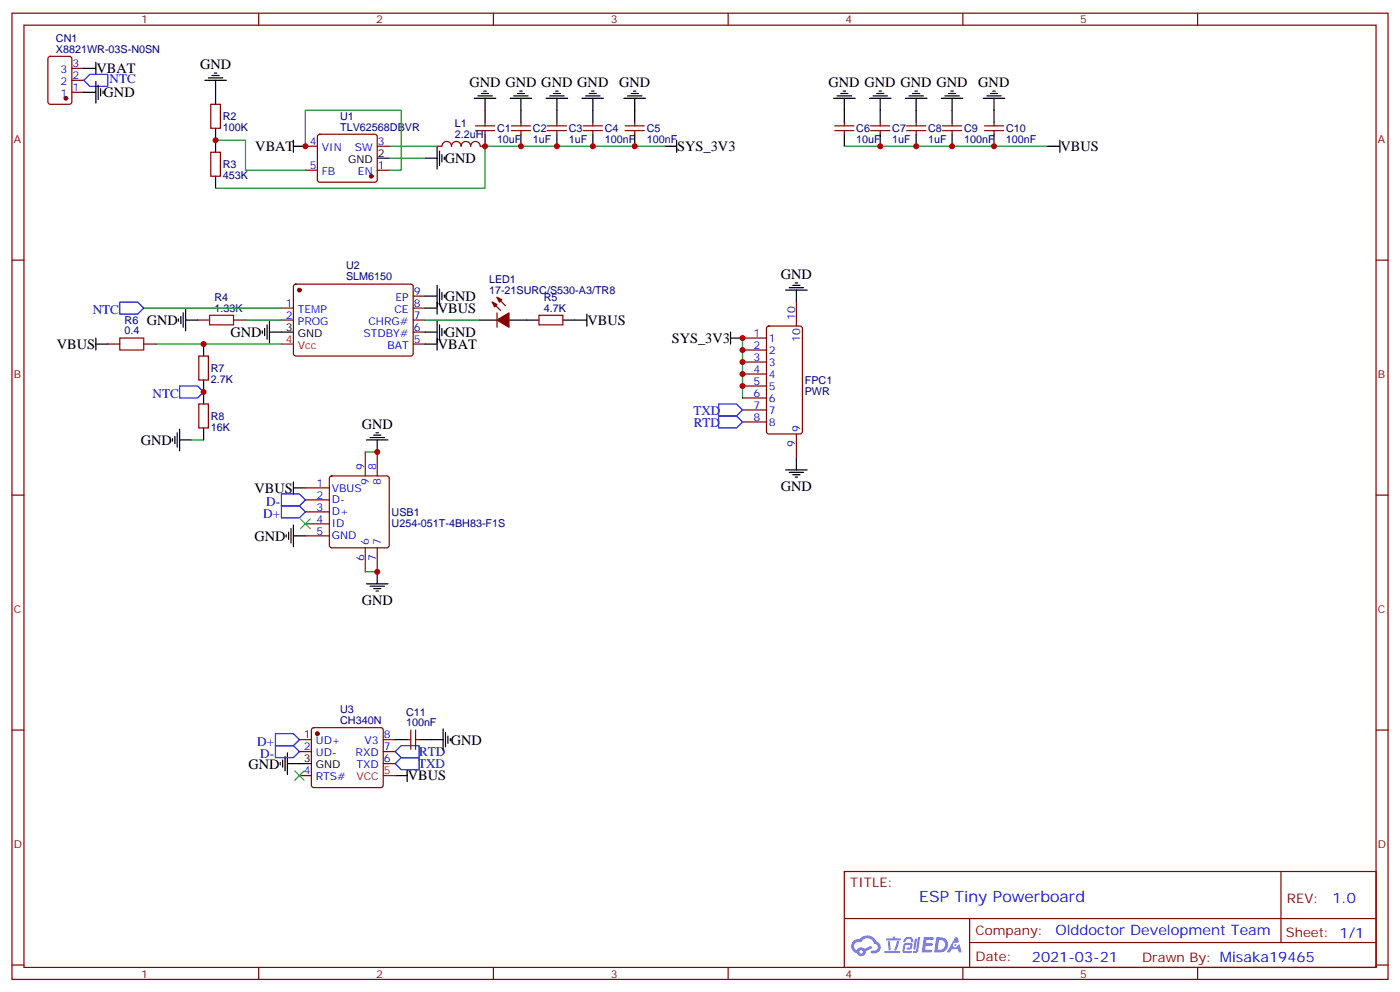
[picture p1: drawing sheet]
<svg xmlns="http://www.w3.org/2000/svg" width="412mm" height="292mm" viewBox="0 0 412 292" stroke-linecap="round" stroke-linejoin="round" font-family="sans-serif">
<g fill="none" stroke="#870000" stroke-width=".35">
<path d="M3.5 3.9h405.4v284.3h-405.4zM7.1 7.4h398.2v277.3h-398.2zM76.2 3.9v3.5M145.3 3.9v3.5M214.5 3.9v3.5M283.6 3.9v3.5M352.8 3.9v3.5M3.5 76.6h3.6M405.3 76.6h3.6M3.5 145.7h3.6M405.3 145.7h3.6M3.5 214.8h3.6"/>
<path d="M405.3 214.8h3.6M248.7 256.5h156.6v28.2h-156.6zM377.3 256.5v20.9M248.7 270.3h156.5M285.6 277.4h119.6M285.6 270.3v14.1M3.5 284h3.6M76.2 284.7v3.5M145.3 284.7v3.5M214.5 284.7v3.5M283.6 284.7v3.5M352.8 284.7v3.5"/>
<path d="M405.3 284h3.6"/>
</g>
<g fill="#5487ff">
<path d="M272.1 275.8h2.6l.3 .2-.1 .6h-2l-.1 .9h1.6l.4 .4-.4 .4h-1.7l-.2 1.2 1.8 .1 .3 .3-.2 .3-2.9 .1z"/>
<path d="M281.4 275.9h.7l.4 1.3-.7 .3a.74 .74 0 0 0-1.1 .3 .74 .74 0 0 0 .5 1 .74 .74 0 0 0 .9-.6l.5-.3 .7 2.3h-.9l-.2-.9h-1.9l-.5 .9h-.9z"/>
<path d="M269.5 276.2h.6l-.4 3a.31 .31 0 0 1-.3 .2 .31 .31 0 0 1-.3-.3z"/>
<path d="M270.4 275.8h.6l-.5 3.9a.89 .89 0 0 1-.7 .7 .89 .89 0 0 1-.9-.3l1-.4z"/>
<path d="M266.8 275.9l.6-.2 1.2 .2 .5 1.2-.6 .2-.4-1-1 .2a.95 .95 0 0 1-1 .8l-.1-.2z"/>
<path d="M266.4 277.6l1.8-.2a1.04 1.04 0 0 1 .6 1.1 1.04 1.04 0 0 1-.8 .9h-.7a.29 .29 0 0 1-.3-.3 .29 .29 0 0 1 .3-.2l.7-.1 .2-.8-1.4 .1-.4 1.7 1.9 .1a.29 .29 0 0 1 .3 .3 .29 .29 0 0 1-.3 .3l-2-.1-.4-.2 .2-2.1z"/>
<path d="M260.5 279.9h4.4a.3 .3 0 0 1 .3 .3 .3 .3 0 0 1-.3 .3h-4.3z"/>
<path d="M264.3 276.9h.6l-.5 1.7a1.02 1.02 0 0 1-.7 1.2l-.2-.3z"/>
<path d="M261.5 277h.6l.3 2.4-.3 .3-.3-.2z"/>
<path d="M261.1 276.2h1.9l.2-.6h.5l-.1 .6h1.5a.29 .29 0 0 1 .3 .3 .29 .29 0 0 1-.3 .2h-3.9z"/>
<path d="M275.8 275.8l-.6 4.5h1.4a2.27 2.27 0 0 0 2.7-2.3 2.27 2.27 0 0 0-2.7-2.2zM276.6 276.6a1.5 1.5 0 0 1 1.8 1.5 1.5 1.5 0 0 1-1.9 1.4h-.3z"/>
<path d="M251.4 277a2.09 2.09 0 0 0 1 3.5 1.37 1.37 0 0 0 1.5 .9 1.37 1.37 0 0 0 1.1-1.4l2-1-.5-.7-1.8 .9a1.4 1.4 0 0 0-2.3 .5 1.32 1.32 0 0 1-.6-1.9 1.32 1.32 0 0 1 1.9-.5 2.02 2.02 0 0 1 2-1.2 2.02 2.02 0 0 1 1.8 1.6 1.09 1.09 0 0 1 1.1 1.4 1.09 1.09 0 0 1-1.6 .7 .41 .41 0 0 0-.5 .3 .41 .41 0 0 0 .4 .5 1.89 1.89 0 0 0 2.4-1.2 1.89 1.89 0 0 0-1.2-2.4 2.98 2.98 0 0 0-5-.7l-1 .2zM253.2 280.1a.52 .52 0 0 1 1 0 .52 .52 0 0 1-1 0z"/>
<circle cx="281.4" cy="278.1" r=".28"/>
</g>
<g fill="none" stroke="#008700" stroke-width=".35">
<path d="M63.5 41.3h8.8v8.8h17.7M90 43v-10.5h28.2v17.6h-3.5M114.7 43h14.1M114.7 46.6h10.5M195.8 43h-52.9v12.4h-79.4M248.7 43h60M42.3 90.7h40.6M72.3 94.2h10.6M125.2 94.2h15.9M218.7 99.5v17.6M45.9 101.2h37M56.4 129.5h3.6"/>
<path d="M107.6 133h3.5M107.6 168.3h3.5"/>
</g>
<g fill="none" stroke="#000" stroke-width=".35">
<path d="M28.2 18.3v3.6M24.7 20.1h3.5M24.7 27.2h3.5M28.2 24v6.3M28.9 25v4.3M29.6 26.1v2.1M30.3 26.8v.7M60.3 23.6h6.4M61.4 22.9h4.2M62.4 22.2h2.2M63.1 21.5h.8M63.5 23.6v7.1"/>
<path d="M63.5 37.7v7.1M139.7 28.9h6.3M140.8 28.2h4.2M141.8 27.5h2.1M142.5 26.8h.7M142.9 28.9v7.1M142.9 39.5v3.5M150.3 28.9h6.3M151.3 28.2h4.3M152.4 27.5h2.1M153.1 26.8h.7M153.5 28.9v7.1"/>
<path d="M153.5 39.5v3.5M160.9 28.9h6.3M161.9 28.2h4.3M163 27.5h2.1M163.7 26.8h.7M164 28.9v7.1M164 39.5v3.5M171.4 28.9h6.4M172.5 28.2h4.2M173.6 27.5h2.1M174.3 26.8h.7M174.6 28.9v7.1"/>
<path d="M174.6 39.5v3.5M183.8 28.9h6.3M184.9 28.2h4.2M185.9 27.5h2.1M186.6 26.8h.7M187 28.9v7.1M187 39.5v3.5M245.5 28.9h6.4M246.6 28.2h4.2M247.6 27.5h2.2M248.4 26.8h.7M248.7 28.9v7.1"/>
<path d="M248.7 39.5v3.5M256.1 28.9h6.4M257.2 28.2h4.2M258.2 27.5h2.1M258.9 26.8h.7M259.3 28.9v7.1M259.3 39.5v3.5M266.7 28.9h6.3M267.8 28.2h4.2M268.8 27.5h2.1M269.5 26.8h.7M269.9 28.9v7.1"/>
<path d="M269.9 39.5v3.5M277.3 28.9h6.3M278.3 28.2h4.3M279.4 27.5h2.1M280.1 26.8h.7M280.5 28.9v7.1M280.5 39.5v3.5M289.6 28.9h6.4M290.7 28.2h4.2M291.7 27.5h2.2M292.5 26.8h.7M292.8 28.9v7.1"/>
<path d="M292.8 39.5v3.5M63.5 51.9v3.5M86.4 43h3.6M86.4 41.3v3.5M111.1 46.6h3.6M125.2 46.6h3.6M128.8 43.4v6.3M129.5 44.4v4.3M130.2 45.5v2.1M130.9 46.2v.7M195.8 43h3.5M199.3 41.3v3.5"/>
<path d="M308.7 43h3.5M312.2 41.3v3.5M28.2 99.5v3.5M52.6 93.8v.7M53.3 93.1v2.1M54 92.1v4.2M54.7 94.2h3.5M54.7 91v6.4M77.3 97.4v.7M78 96.7v2.1M78.7 95.6v4.2M79.4 97.7h7"/>
<path d="M79.4 94.5v6.4M125.2 97.7h3.6M125.2 87.1h3.6M125.2 90.7h3.6M128.8 84v8.4M128.8 94.5v8.5M129.5 85v4.3M129.5 95.6v4.2M130.2 86.1v2.1M130.2 96.7v2.1M130.9 86.8v.7M130.9 97.4v.7"/>
<path d="M141.1 94.2h5.3M149.9 94.2h8.8M165.8 94.2h7.1M172.9 92.4v3.6M215.2 99.5h3.5M215.2 97.7v3.5M231.4 85.4h6.4M232.5 84.7h4.2M233.5 84h2.2M234.2 83.3h.7M234.6 85.4v3.5M28.2 101.2h3.5"/>
<path d="M60 101.2v3.6M60 111.8v7.1M125.2 101.2h3.6M50.8 129.1v.7M51.5 128.4v2.1M52.2 127.4v4.2M52.9 129.5h3.5M52.9 126.3v6.3M60 125.9v3.6M107.9 129.5h6.4M109 128.8h4.2M110.1 128.1h2.1"/>
<path d="M110.8 127.4h.7M111.1 129.5v3.5M231.4 138.3h6.4M232.5 139h4.2M233.5 139.7h2.2M234.6 134.8v3.5M84.3 157.3v.7M85 156.6v2.2M85.7 155.6v4.2M86.4 141.8v3.5M86.4 154.5v6.4M86.4 157.7h3.6"/>
<path d="M86.4 143.6h3.6M234.2 140.4h.7M107.9 171.8h6.4M109 172.5h4.2M110.1 173.2h2.1M110.8 173.9h.7M111.1 168.3v3.5M116.4 217.7h3.5M123.5 217.7h7M130.5 214.5v6.3M131.2 215.5v4.3M131.9 216.6v2.1"/>
<path d="M132.6 217.3v.7M82.5 224.4v.7M83.3 223.7v2.1M84 222.6v4.2M84.7 224.7h7M84.7 221.5v6.4M116.4 228.2h3.5M119.9 226.5v3.5"/>
</g>
<g fill="none" stroke="#870000" stroke-width=".35">
<path d="M14.3 16.8l.5-.2h5.7l.6 .4 .1 13-.5 .6-5.9 .1-.6-.5-.1-12.9zM21.2 27.2h3.5M21.2 23.6h3.5M21.2 20.1h3.5M62.1 30.7h2.8v7h-2.8zM93.7 39.7l.5-.2h16.2l.5 .2 .2 .5v12.7l-.2 .5-.5 .2h-16.2l-.5-.2-.2-.5v-12.7zM140.1 38.5h5.6M140.1 37h5.6M142.9 36v1M142.9 38.5v1M150.6 38.5h5.7M150.6 37h5.7"/>
<path d="M153.5 36v1M153.5 38.5v1M161.2 38.5h5.7M161.2 37h5.7M164 36v1M164 38.5v1M171.8 38.5h5.6M171.8 37h5.6M174.6 36v1M174.6 38.5v1M184.1 38.5h5.7M184.1 37h5.7"/>
<path d="M187 36v1M187 38.5v1M245.9 38.5h5.6M245.9 37h5.6M248.7 36v1M248.7 38.5v1M256.5 38.5h5.6M256.5 37h5.6M259.3 36v1M259.3 38.5v1M267.1 38.5h5.6M267.1 37h5.6"/>
<path d="M269.9 36v1M269.9 38.5v1M277.6 38.5h5.7M277.6 37h5.7M280.5 36v1M280.5 38.5v1M290 38.5h5.6M290 37h5.6M292.8 36v1M292.8 38.5v1M62.1 44.8h2.8v7.1h-2.8zM90 50.1h3.5"/>
<path d="M90 43h3.5M111.1 50.1h3.6M111.1 43h3.6M128.8 43h1.4a1.41 1.41 0 0 1 1.4-1.4 1.41 1.41 0 0 1 1.4 1.4M133 43a1.41 1.41 0 0 1 1.4-1.4 1.41 1.41 0 0 1 1.4 1.4M135.8 43a1.41 1.41 0 0 1 1.4-1.4 1.41 1.41 0 0 1 1.4 1.4M138.6 43a1.41 1.41 0 0 1 1.5-1.4 1.41 1.41 0 0 1 1.4 1.4M141.5 43h1.4M58.2 94.2h3.5M68.8 94.2h3.5M82.9 90.7h3.5M82.9 94.2h3.5"/>
<path d="M86.7 83.8l.4-.2 34.2 .1 .4 .6-.1 20-.6 .5-34.1-.1-.5-.6v-19.8zM121.7 90.7h3.5M121.7 94.2h3.5M121.7 97.7h3.5M121.7 87.1h3.5M145 88.9l2.5 2.5M146.4 87.5l2.5 2.5M146.4 92.1v4.2M158.7 92.8h7.1v2.8h-7.1zM218.7 99.5h7.1M226 96.2l.5-.2h9.2l.6 .4 .1 30.6-.5 .7h-9.4l-.7-.5v-30.5zM234.6 88.9v7.1"/>
<path d="M31.7 101.2h3.6M42.3 101.2h3.6M58.6 104.8h2.8v7h-2.8zM58.6 118.9h2.8v7h-2.8zM121.7 101.2h3.5M218.7 103h7.1M218.7 106.5h7.1M218.7 110.1h7.1M218.7 113.6h7.1M218.7 117.1h7.1M107.6 133v7.1M111.1 133v7.1"/>
<path d="M218.7 120.6h7.1M218.7 124.2h7.1M234.6 127.7v7.1M90 157.7h7M90 154.2h7M90 150.6h7M90 147.1h7M90 143.6h7M97.2 140.3l.5-.2h16.2l.5 .2 .3 .5v19.7l-.3 .5-.5 .2h-16.2l-.5-.2-.2-.5v-19.7zM107.6 161.2v7.1M111.1 161.2v7.1M88.2 217.7h3.5"/>
<path d="M92 214.3l.4-.2h19.8l.5 .2 .2 .5v16.3l-.2 .5-.5 .2h-19.8l-.5-.3-.2-.4v-16.3zM112.9 217.7h3.5M119.9 217.7h1.1M121 214.8v5.7M122.4 217.7h1.1M122.4 214.8v5.7M88.2 221.2h3.5M88.2 228.2h3.5M112.9 221.2h3.5M112.9 224.7h3.5"/>
</g>
<g fill="#870000" stroke="#870000" stroke-width=".35">
<path d="M146.4 94.2l3.5-2.1v4.2z"/>
<path d="M145 88.9l1.4 .7-.7 .7z"/>
<path d="M146.4 87.5l1.4 .7-.7 .7z"/>
<circle cx="19.4" cy="28.9" r=".53"/>
<circle cx="88.2" cy="85.4" r=".53"/>
<circle cx="93.5" cy="215.9" r=".53"/>
<circle cx="109.4" cy="51.9" r=".53"/>
</g>
<path d="M26.5 21.9h5.2v3.5h-5.2l-1.8-1.8zM35.3 88.9h5.3l1.7 1.8-1.7 1.7h-5.3zM52.9 113.6h5.3l1.8 1.8-1.8 1.7h-5.3zM211.7 118.9h5.3l1.7 1.7-1.7 1.8h-5.3zM211.7 122.4h5.3l1.7 1.8-1.7 1.7h-5.3zM82.9 148.9h5.3l1.8 1.7-1.8 1.8h-5.3zM82.9 145.3h5.3l1.8 1.8-1.8 1.8h-5.3zM81.1 219.4h5.3l1.8 1.8-1.8 1.8h-5.3zM81.1 215.9h5.3l1.8 1.8-1.8 1.7h-5.3zM118.2 219.4h5.3v3.6h-5.3l-1.8-1.8zM116.4 224.7l1.8-1.7h5.3v3.5h-5.3z" fill="none" stroke="#00f" stroke-width=".35"/>
<path d="M82.9 101.2h3.5M112.9 228.2h3.5" fill="none" stroke="#f00" stroke-width=".35"/>
<path d="M35.3 99.5h7v3.5h-7zM61.7 92.8h7.1v2.8h-7.1z" fill="none" stroke="#a10000" stroke-width=".35"/>
<path d="M88.5 152.8l2.9 2.8M91.4 152.8l-2.9 2.8M86.8 226.8l2.8 2.9M89.6 226.8l-2.8 2.9" fill="none" stroke="#3c3" stroke-width=".35"/>
<g fill="#c00">
<circle cx="142.9" cy="43" r=".88"/>
<circle cx="153.5" cy="43" r=".88"/>
<circle cx="164" cy="43" r=".88"/>
<circle cx="174.6" cy="43" r=".88"/>
<circle cx="187" cy="43" r=".88"/>
<circle cx="218.7" cy="113.6" r=".88"/>
<circle cx="218.7" cy="110.1" r=".88"/>
<circle cx="218.7" cy="106.5" r=".88"/>
<circle cx="218.7" cy="103" r=".88"/>
<circle cx="218.7" cy="99.5" r=".88"/>
<circle cx="259.3" cy="43" r=".88"/>
<circle cx="269.9" cy="43" r=".88"/>
<circle cx="280.5" cy="43" r=".88"/>
<circle cx="292.8" cy="43" r=".88"/>
<circle cx="111.1" cy="133" r=".88"/>
<circle cx="111.1" cy="168.3" r=".88"/>
<circle cx="63.5" cy="41.3" r=".88"/>
<circle cx="90" cy="43" r=".88"/>
<circle cx="60" cy="101.2" r=".88"/>
<circle cx="60" cy="115.4" r=".88"/>
</g>
<text font-size="4.6" fill="#00f" x="270.8" y="265.5">ESP Tiny Powerboard</text>
<g font-size="4.2">
<text x="28.4" y="21.5">VBAT</text>
<text x="58.9" y="20.4">GND</text>
<text x="30.5" y="28.6">GND</text>
<text x="138.3" y="25.7">GND GND GND GND</text>
<text x="182.4" y="25.7">GND</text>
<text x="244.1" y="25.6">GND GND GND GND</text>
<text x="288.2" y="25.6">GND</text>
<text x="75.2" y="44.5">VBAT</text>
<text x="199.5" y="44.5">SYS_3V3</text>
<text x="312.4" y="44.5">VBUS</text>
<text x="131.1" y="48">GND</text>
<text x="230" y="82.1">GND</text>
<text x="131.1" y="88.5">GND</text>
<text x="43.2" y="95.6">GND</text>
<text x="128.9" y="92.1">VBUS</text>
<text x="173" y="95.6">VBUS</text>
<text x="67.9" y="99.1">GND</text>
<text x="131.1" y="99.2">GND</text>
<text x="197.9" y="100.9">SYS_3V3</text>
<text x="16.8" y="102.7">VBUS</text>
<text x="128.9" y="102.7">VBAT</text>
<text x="41.5" y="130.9">GND</text>
<text x="106.5" y="126.3">GND</text>
<text x="75" y="145">VBUS</text>
<text x="230" y="144.4">GND</text>
<text x="75" y="159.1">GND</text>
<text x="106.5" y="177.9">GND</text>
<text x="132.8" y="219.1">GND</text>
<text x="73.2" y="226.2">GND</text>
<text x="120.1" y="229.7">VBUS</text>
</g>
<g font-size="4.2" fill="#00f">
<text x="392.5" y="265.7">1.0</text>
<text x="310.9" y="275.3">Olddoctor Development Team</text>
<text x="304" y="283.1">2021-03-21</text>
</g>
<g font-size="3.9" fill="#00f">
<text x="32.3" y="24.4">NTC</text>
<text x="27.3" y="92.4">NTC</text>
<text x="45" y="117.1">NTC</text>
<text x="204.3" y="122">TXD</text>
<text x="204.4" y="125.6">RTD</text>
<text x="78.4" y="148.9">D-</text>
<text x="77.5" y="152.4">D+</text>
<text x="75.8" y="219.4">D+</text>
<text x="76.6" y="222.9">D-</text>
<text x="123.1" y="226">TXD</text>
<text x="123.5" y="222.4">RTD</text>
</g>
<g font-size="3.9" fill="#800">
<text x="250.5" y="261.1">TITLE:</text>
<text x="379.1" y="265.7">REV:</text>
<text x="287.4" y="275.3">Company:</text>
<text x="378.7" y="275.9">Sheet: 1/1</text>
<text x="287.4" y="282.9">Date:</text>
<text x="336.4" y="283">Drawn By: Misaka19465</text>
</g>
<g font-size="3.2" fill="#800">
<text x="41.6" y="6.9">1</text>
<text x="110.8" y="6.9">2</text>
<text x="179.9" y="6.9">3</text>
<text x="249.1" y="6.9">4</text>
<text x="318.2" y="6.9">5</text>
<text x="4.1" y="42">A</text>
<text x="405.9" y="42">A</text>
<text x="4.1" y="111.1">B</text>
<text x="405.9" y="111.1">B</text>
<text x="4.1" y="180.3">C</text>
<text x="405.9" y="180.3">C</text>
<text x="4.1" y="249.4">D</text>
<text x="405.9" y="249.4">D</text>
<text x="41.6" y="287.7">1</text>
<text x="110.8" y="287.7">2</text>
<text x="179.9" y="287.7">3</text>
<text x="249.1" y="287.7">4</text>
<text x="318.2" y="287.7">5</text>
</g>
<g font-size="3.2" fill="#000080">
<text x="16.5" y="15.5">X8821WR-03S-N0SN</text>
<text x="16.5" y="12.4">CN1</text>
<text x="65.6" y="35.4">R2</text>
<text x="100.2" y="35.3">U1</text>
<text x="65.6" y="38.5">100K</text>
<text x="100.2" y="38.5">TLV62568DBVR</text>
<text x="134" y="40.6">2.2uH</text>
<text x="134" y="37.4">L1</text>
<text x="146.4" y="38.9">C1</text>
<text x="157" y="38.9">C2</text>
<text x="167.6" y="38.9">C3</text>
<text x="178.2" y="38.9">C4</text>
<text x="190.5" y="38.9">C5</text>
<text x="252.2" y="42">10uF</text>
<text x="252.2" y="38.8">C6</text>
<text x="262.8" y="42">1uF</text>
<text x="262.8" y="38.8">C7</text>
<text x="273.4" y="42">1uF</text>
<text x="273.4" y="38.8">C8</text>
<text x="284" y="42">100nF</text>
<text x="284" y="38.8">C9</text>
<text x="296.3" y="42">100nF</text>
<text x="296.3" y="38.8">C10</text>
<text x="146.4" y="42.1">10uF</text>
<text x="157" y="42.1">1uF</text>
<text x="167.6" y="42.1">1uF</text>
<text x="178.2" y="42.1">100nF</text>
<text x="190.5" y="42.1">100nF</text>
<text x="65.6" y="52.6">453K</text>
<text x="65.6" y="49.5">R3</text>
<text x="102" y="82.4">SLM6150</text>
<text x="102" y="79.2">U2</text>
<text x="144" y="83.3">LED1</text>
<text x="63.2" y="88.5">R4</text>
<text x="144" y="86.4">17-21SURC/S530-A3/TR8</text>
<text x="160.2" y="88.6">R5</text>
<text x="36.7" y="95.2">R6</text>
<text x="63.2" y="91.7">1.33K</text>
<text x="160.2" y="91.7">4.7K</text>
<text x="36.7" y="98.4">0.4</text>
<text x="62.1" y="112.6">2.7K</text>
<text x="62.1" y="109.4">R7</text>
<text x="237.1" y="113">FPC1</text>
<text x="237.1" y="116.2">PWR</text>
<text x="62.1" y="123.6">R8</text>
<text x="62.1" y="126.7">16K</text>
<text x="115.4" y="155">U254-051T-4BH83-F1S</text>
<text x="115.4" y="151.8">USB1</text>
<text x="100.2" y="209.9">U3</text>
<text x="100.2" y="213">CH340N</text>
<text x="119.6" y="213.8">100nF</text>
<text x="119.6" y="210.7">C11</text>
</g>
<g font-size="3.2" fill="#00f">
<text x="17.8" y="21.5">3</text>
<text x="21.3" y="23.3">2</text>
<text x="21.3" y="19.8">3</text>
<text x="17.8" y="28.6">1</text>
<text x="17.8" y="25">2</text>
<text x="21.3" y="26.8">1</text>
<text x="91.3" y="42.7">4</text>
<text x="94.8" y="44.4">VIN</text>
<text x="104.5" y="44.4">SW</text>
<text x="111.3" y="42.7">3</text>
<text x="91.3" y="49.7">5</text>
<text x="94.8" y="51.5">FB</text>
<text x="105.4" y="51.5">EN</text>
<text x="111.3" y="49.7">1</text>
<text x="116.5" y="88.5">EP</text>
<text x="121.9" y="86.8">9</text>
<text x="84.2" y="90.3">1</text>
<text x="84.2" y="93.8">2</text>
<text x="87.7" y="92.1">TEMP</text>
<text x="87.7" y="95.6">PROG</text>
<text x="108.5" y="95.6">CHRG#</text>
<text x="116.2" y="92.1">CE</text>
<text x="121.9" y="93.8">7</text>
<text x="121.9" y="90.3">8</text>
<text x="234.2" y="94.2" transform="rotate(-90 234.2 94.2)">10</text>
<text x="107.1" y="99.1">STDBY#</text>
<text x="121.9" y="100.9">5</text>
<text x="121.9" y="97.4">6</text>
<text x="222" y="99.1">1</text>
<text x="226.5" y="100.5">1</text>
<text x="235.7" y="100.7" transform="rotate(-90 235.7 100.7)">10</text>
<text x="114.1" y="102.7">BAT</text>
<text x="222" y="102.7">2</text>
<text x="222" y="106.2">3</text>
<text x="226.5" y="104.1">2</text>
<text x="226.5" y="107.6">3</text>
<text x="222" y="109.7">4</text>
<text x="222" y="113.2">5</text>
<text x="226.5" y="111.1">4</text>
<text x="222" y="116.8">6</text>
<text x="226.5" y="114.7">5</text>
<text x="226.5" y="118.2">6</text>
<text x="222" y="120.3">7</text>
<text x="222" y="123.8">8</text>
<text x="226.5" y="121.7">7</text>
<text x="226.5" y="125.2">8</text>
<text x="234.2" y="131.5" transform="rotate(-90 234.2 131.5)">9</text>
<text x="235.7" y="127" transform="rotate(-90 235.7 127)">9</text>
<text x="93.2" y="143.2">1</text>
<text x="107.2" y="138.3" transform="rotate(-90 107.2 138.3)">9</text>
<text x="108.7" y="142.8" transform="rotate(-90 108.7 142.8)">9</text>
<text x="110.8" y="138.3" transform="rotate(-90 110.8 138.3)">8</text>
<text x="112.2" y="142.8" transform="rotate(-90 112.2 142.8)">8</text>
<text x="93.2" y="146.8">2</text>
<text x="97.7" y="148.2">D-</text>
<text x="97.7" y="144.6">VBUS</text>
<text x="93.2" y="153.8">4</text>
<text x="93.2" y="150.3">3</text>
<text x="97.7" y="155.2">ID</text>
<text x="97.7" y="151.7">D+</text>
<text x="93.2" y="157.3">5</text>
<text x="97.7" y="158.8">GND</text>
<text x="108.7" y="160.5" transform="rotate(-90 108.7 160.5)">6</text>
<text x="112.2" y="160.5" transform="rotate(-90 112.2 160.5)">7</text>
<text x="107.2" y="165" transform="rotate(-90 107.2 165)">6</text>
<text x="110.8" y="165" transform="rotate(-90 110.8 165)">7</text>
<text x="89.5" y="217.3">1</text>
<text x="89.5" y="220.8">2</text>
<text x="93" y="219.1">UD+</text>
<text x="107.4" y="219.1">V3</text>
<text x="113.1" y="220.8">7</text>
<text x="113.1" y="217.3">8</text>
<text x="89.5" y="227.9">4</text>
<text x="93" y="222.6">UD-</text>
<text x="104.8" y="222.6">RXD</text>
<text x="105" y="226.1">TXD</text>
<text x="113.1" y="224.4">6</text>
<text x="93" y="229.7">RTS#</text>
</g>
<g font-size="3.2">
<text x="102.5" y="48">GND</text>
<text x="111.3" y="46.2">2</text>
<text x="84.2" y="97.4">3</text>
<text x="87.7" y="99.1">GND</text>
<text x="89.5" y="224.4">3</text>
<text x="93" y="226.1">GND</text>
</g>
<g font-size="3.2" fill="#f00">
<text x="84.2" y="100.9">4</text>
<text x="87.7" y="102.7">Vcc</text>
<text x="113.1" y="227.9">5</text>
<text x="105" y="229.7">VCC</text>
</g>
</svg>
